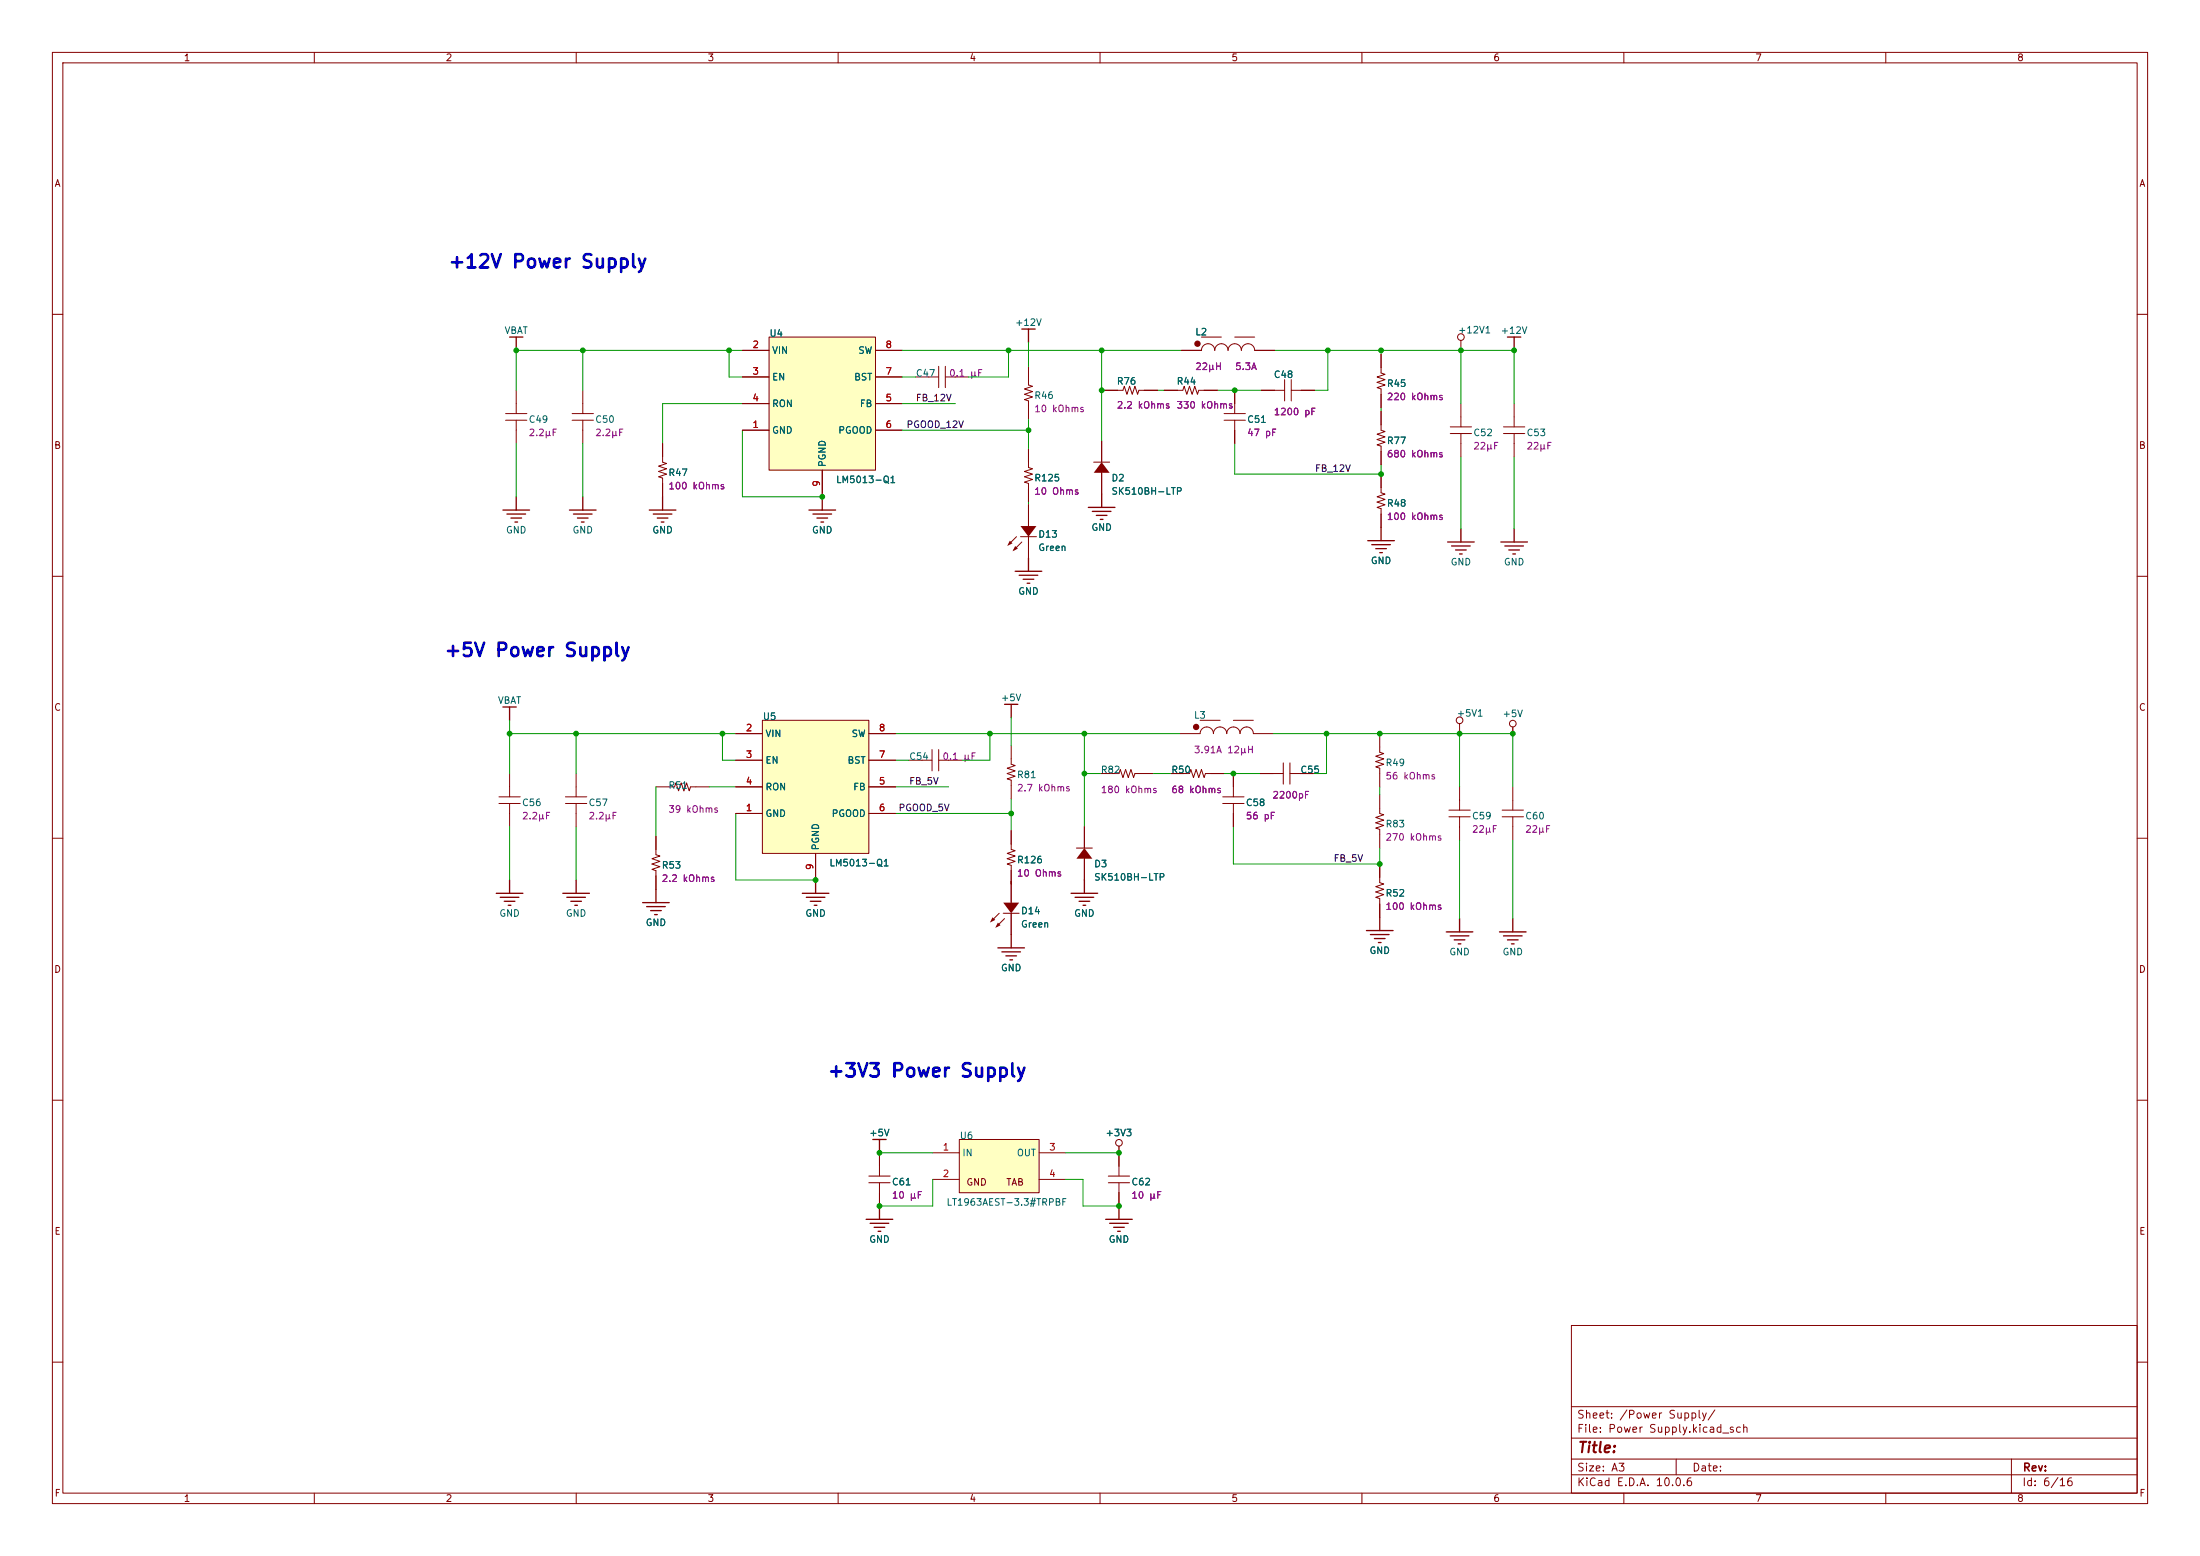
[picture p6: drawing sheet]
<svg xmlns="http://www.w3.org/2000/svg" width="420mm" height="297mm" viewBox="0 0 420 297" stroke-linecap="round" stroke-linejoin="round" font-family="sans-serif">
<g fill="none" stroke="#840000" stroke-width=".19">
<path d="M10 10h400v277h-400zM12 12h396v273h-396zM60 10v2M110 10v2M160 10v2M210 10v2M260 10v2M310 10v2M360 10v2M10 60h2M196.3 69.9v3.6l.8 .2-1.5 .5 1.5 .6-1.5 .5 1.5 .5-1.5 .5 .7 .2v3.6M210.8 74.5h3.6l.2-.8 .5 1.6 .5-1.6 .6 1.6 .5-1.6 .5 1.6 .2-.8h3.6"/>
<path d="M222.2 74.5h3.6l.3-.8 .5 1.6 .5-1.6 .5 1.6 .5-1.6 .5 1.6 .3-.8h3.5M225.6 66.9h3.8a1.27 1.27 0 0 1 1.2-1.3 1.27 1.27 0 0 1 1.3 1.3 1.27 1.27 0 0 1 1.3-1.3 1.27 1.27 0 0 1 1.2 1.3 1.27 1.27 0 0 1 1.3-1.3 1.27 1.27 0 0 1 1.3 1.3 1.27 1.27 0 0 1 1.3-1.3 1.27 1.27 0 0 1 1.2 1.3h3.8M229.4 64.3h3.8M233.7 78.9h4M235.7 64.3h3.8M235.7 74.5v4.4M408 60h2M233.7 80.2h4M235.7 80.2v4.5M10 110h2M408 110h2M229.1 137.5h3.8"/>
<path d="M235.5 137.5h3.8M10 160h2M107.9 153.4h4.1M107.9 152.1h4.1M110 147.7v4.4M110 153.4v4.4M125.2 150.2h3.6l.2-.8 .5 1.6 .5-1.6 .6 1.6 .5-1.6 .5 1.6 .2-.8h3.6M125.2 159.6v3.5l.8 .3-1.5 .5 1.5 .5-1.5 .5 1.5 .5-1.5 .5 .7 .3v3.5M225.3 140h3.8a1.27 1.27 0 0 1 1.3-1.2 1.27 1.27 0 0 1 1.2 1.2 1.27 1.27 0 0 1 1.3-1.2 1.27 1.27 0 0 1 1.3 1.2 1.27 1.27 0 0 1 1.3-1.2 1.27 1.27 0 0 1 1.2 1.2 1.27 1.27 0 0 1 1.3-1.2 1.27 1.27 0 0 1 1.3 1.2h3.8M408 160h2M263.4 164.9v3.6l.8 .2-1.6 .5 1.6 .5-1.6 .6 1.6 .5-1.6 .5 .8 .2v3.6M10 210h2"/>
<path d="M408 210h2M300 253h108v32h-108zM10 260h2M300 278.5h108M300 274.5h108M300 268.5h108M320 278.5v3M384 278.5v6.5M408 260h2M60 285v2M110 285v2M160 285v2"/>
<path d="M210 285v2M260 285v2M300 281.5h108M310 285v2M360 285v2"/>
<circle cx="213.6" cy="218.1" r=".63"/>
</g>
<g fill="none" stroke="#840000" stroke-width=".25">
<path d="M97.3 64.3h2.5M98.6 64.3v2.6M195.1 62.8h2.5M196.3 62.8v2.6M276.4 103.5h5M277.1 104.2h3.6M277.9 105h2M278.6 105.7h.5M278.9 100.9v2.6M286.5 103.5h5.1M287.3 104.2h3.5M288 105h2.1"/>
<path d="M288.8 105.7h.5M289.1 100.9v2.6M96 135h2.6M97.3 135v2.5M260.9 177.6h5M261.6 178.4h3.6M262.4 179.1h2M263.1 179.9h.6M263.4 175.1v2.5M276.1 177.9h5.1M276.9 178.6h3.5M277.6 179.4h2.1"/>
<path d="M278.6 175.3v2.6M286.3 177.9h5M287 178.6h3.6M287.8 179.4h2M288.8 175.3v2.6M278.4 180.2h.5M288.5 180.2h.6M213.6 218.8v1.2"/>
</g>
<g fill="#840000" stroke="#840000" stroke-width=".19">
<circle cx="228.3" cy="138.8" r=".51"/>
<circle cx="228.6" cy="65.6" r=".51"/>
</g>
<path d="M145.5 137.5h20.4v25.4h-20.4z" fill="#ffffc2"/>
<path d="M145.5 137.5h20.4v25.4h-20.4z" fill="none" stroke="#800000" stroke-width=".19"/>
<g fill="none" stroke="#840000" stroke-width=".19">
<path d="M174.8 72h4.4M179.2 69.9v4.1M180.5 72h4.4M180.5 69.9v4.1M95.2 153.4h4.1M95.2 152.1h4.1M97.3 147.7v4.4M97.3 153.4v4.4M140.5 155.3h5M140.5 140h5M140.5 145.1h5M140.5 150.2h5"/>
<path d="M165.9 155.3h5M165.9 140h5M165.9 145.1h5M165.9 150.2h5M233.4 153.4h4.1M233.4 152.1h4.1M235.5 147.7v4.4M235.5 153.4v4.4M240.5 147.7h4.5M245 145.6v4.1M246.3 147.7h4.4M246.3 145.6v4.1"/>
<path d="M155.7 162.9v5.1M190.8 174.3l-1.3 1.3M191.5 174.3h3.1"/>
</g>
<g fill="none" stroke="#840000" stroke-width=".25">
<path d="M94.7 170.5h5.1M95.5 171.3h3.6M96.3 172h2M97 172.8h.5M97.3 168v2.5M107.4 170.5h5.1M108.2 171.3h3.6M109 172h2M109.7 172.8h.5M110 168v2.5M122.7 172.3h5.1M123.4 173.1h3.6"/>
<path d="M124.2 173.8h2M125 174.6h.5M125.2 169.7v2.6M153.2 170.5h5M153.9 171.3h3.6M154.7 172h2M155.4 172.8h.6M155.7 168v2.5M193 178.4v2.5M190.5 180.9h5.1M191.3 181.7h3.5M192 182.4h2.1"/>
<path d="M192.8 183.2h.5M166.6 217.5h2.6M167.9 217.5v2.5"/>
</g>
<path d="M191.5 172.3h3.1l-1.6 2z" fill="#840000"/>
<path d="M191.8 175.3l-1.6 1.6" fill="none" stroke="#840000" stroke-width=".19"/>
<g fill="#840000">
<path d="M189.5 175.1l.5 .5-1 .5z"/>
<path d="M190.5 176.1l.5 .5-1 .5z"/>
</g>
<g fill="none" stroke="#840000" stroke-width=".19">
<path d="M278.6 138.1v1.9M223.5 147.7h3.6l.2-.8 .5 1.5 .5-1.5 .6 1.5 .5-1.5 .5 1.5 .2-.7h3.6M263.4 140v3.6l.8 .2-1.6 .5 1.6 .6-1.6 .5 1.6 .5-1.6 .5 .8 .2v3.6M263.4 151.7v3.6l.8 .2-1.6 .5 1.6 .5-1.6 .5 1.6 .6-1.6 .5 .8 .2v3.6M276.6 155.9h4.1M276.6 154.6h4.1M278.6 150.2v4.4M278.6 155.9v4.5M286.8 155.9h4M286.8 154.6h4M288.8 150.2v4.4M288.8 155.9v4.5"/>
<path d="M193 168.2v4.1M193 174.3v4.1"/>
<circle cx="278.6" cy="137.5" r=".63"/>
<circle cx="288.8" cy="138.1" r=".63"/>
</g>
<path d="M288.8 138.8v1.2M165.4 232.7h5M166.1 233.5h3.6M166.9 234.3h2M167.6 235h.5M167.9 230.2v2.5" fill="none" stroke="#840000" stroke-width=".25"/>
<path d="M183.1 217.5h15.3v10.2h-15.3z" fill="#ffffc2"/>
<path d="M183.1 217.5h15.3v10.2h-15.3z" fill="none" stroke="#800000" stroke-width=".19"/>
<g fill="none" stroke="#840000" stroke-width=".19">
<path d="M208.8 88.2h3M173.5 145.1h4.4M177.9 143.1v4M179.2 145.1h4.4M179.2 143.1v4M193 142.3v3.6l.8 .2-1.5 .5 1.5 .5-1.5 .6 1.5 .5-1.5 .5 .7 .2v3.6M165.9 225.8h4M165.9 224.5h4M167.9 220v4.5M167.9 225.8v4.4M178.1 220h5M178.1 225.1h5"/>
<path d="M198.4 220h5.1M198.4 225.1h5.1"/>
</g>
<path d="M191.8 134.4h2.5M193 134.4v2.6" fill="none" stroke="#840000" stroke-width=".25"/>
<path d="M210.3 88.2l1.5 2h-3z" fill="#840000"/>
<path d="M196.3 85.7v3.5l.8 .3-1.5 .5 1.5 .5-1.5 .5 1.5 .5-1.5 .5 .7 .3v3.5M210.3 84.2v4M210.3 90.2v4.1M205.5 161.9h3M211.6 225.8h4M211.6 224.5h4M213.6 220v4.5M213.6 225.8v4.4" fill="none" stroke="#840000" stroke-width=".19"/>
<path d="M193.8 109h5.1M194.6 109.8h3.5M195.3 110.6h2.1M196.1 111.3h.5M196.3 106.5v2.5M211.1 232.7h5.1M211.8 233.5h3.6M212.6 234.3h2M213.4 235h.5M213.6 230.2v2.5" fill="none" stroke="#840000" stroke-width=".25"/>
<path d="M207 161.9l1.5 2h-3z" fill="#840000"/>
<path d="M194.1 102.4l-1.3 1.3M194.8 102.4h3.1M193 158.6v3.5l.8 .3-1.5 .5 1.5 .5-1.5 .5 1.5 .5-1.5 .5 .7 .3v3.5M207 157.8v4.1M207 163.9v4.1" fill="none" stroke="#840000" stroke-width=".19"/>
<path d="M207.8 96.9h5.1M208.5 97.6h3.6M209.3 98.4h2M210.1 99.1h.5M210.3 94.3v2.6M204.5 170.5h5M205.2 171.3h3.6M206 172h2M206.8 172.8h.5M207 168v2.5" fill="none" stroke="#840000" stroke-width=".25"/>
<path d="M194.8 100.4h3.1l-1.6 2z" fill="#840000"/>
<path d="M195.1 103.5l-1.6 1.5" fill="none" stroke="#840000" stroke-width=".19"/>
<g fill="#840000">
<path d="M192.8 103.2l.5 .5-1 .5z"/>
<path d="M193.8 104.2l.5 .5-1 .5z"/>
</g>
<g fill="none" stroke="#840000" stroke-width=".19">
<path d="M96.5 78.9h4.1M98.6 74.5v4.4M109.2 78.9h4.1M111.3 74.5v4.4M240.8 74.5h4.4M245.2 72.5v4M246.5 74.5h4.5M246.5 72.5v4M263.7 67.6v3.6l.7 .3-1.5 .5 1.5 .5-1.5 .5 1.5 .5-1.5 .5 .8 .2v3.6M263.7 78.6v3.5l.7 .3-1.5 .5 1.5 .5-1.5 .5 1.5 .5-1.5 .5 .8 .3v3.5M278.9 65v1.9M278.9 77v4.5"/>
<path d="M289.1 77v4.5M96.5 80.2h4.1M98.6 80.2v4.5M109.2 80.2h4.1M111.3 80.2v4.5M126.5 84.7v3.5l.8 .3-1.6 .5 1.6 .5-1.6 .5 1.6 .5-1.6 .5 .8 .3v3.5M196.3 96.3v4.1M276.9 82.8h4M276.9 81.5h4M278.9 82.8v4.4M287 82.8h4.1M287 81.5h4.1"/>
<path d="M289.1 82.8v4.4M196.3 102.4v4.1M210.1 147.7h3.5l.3-.8 .5 1.5 .5-1.5 .5 1.5 .5-1.5 .5 1.5 .3-.7h3.5"/>
<circle cx="278.9" cy="64.3" r=".63"/>
</g>
<g fill="none" stroke="#840000" stroke-width=".25">
<path d="M287.8 64.3h2.5M289.1 64.3v2.6M96 97.4h5.1M96.8 98.1h3.5M97.5 98.9h2.1M98.3 99.6h.5M98.6 94.8v2.6M108.7 97.4h5.1M109.5 98.1h3.5M110.2 98.9h2.1M111 99.6h.5M111.3 94.8v2.6"/>
<path d="M124 97.4h5M124.7 98.1h3.6M125.5 98.9h2M126.2 99.6h.5M126.5 94.8v2.6"/>
</g>
<path d="M146.8 64.3h20.3v25.4h-20.3z" fill="#ffffc2"/>
<path d="M146.8 64.3h20.3v25.4h-20.3z" fill="none" stroke="#800000" stroke-width=".19"/>
<g fill="none" stroke="#840000" stroke-width=".19">
<path d="M141.7 66.9h5.1M141.7 72h5.1M141.7 77h5.1M167.1 66.9h5.1M167.1 72h5.1M167.1 77h5.1M210.8 74.5h2.6M218.4 74.5h2.6M222.2 74.5h2.6M225.6 66.9h3.8M229.9 74.5h2.5M235.7 74.5v2.5"/>
<path d="M239.5 66.9h3.8M240.8 74.5h2.5M248.4 74.5h2.6M263.7 67.6v2.6M263.7 75.3v2.5M263.7 78.6v2.5M126.5 84.7v2.5M126.5 92.3v2.5M141.7 82.1h5.1M157 89.7v5.1M167.1 82.1h5.1M196.3 85.7v2.5"/>
<path d="M196.3 93.3v2.5M196.3 96.3v4.1M210.3 84.2v4M210.3 90.2v4.1M235.7 82.1v2.6M263.7 90.5v3.6l.7 .2-1.5 .5 1.5 .5-1.5 .5 1.5 .5-1.5 .6 .8 .2v3.6M263.7 86.2v2.5M196.3 102.4v4.1M125.2 159.6v2.5M140.5 155.3h5M140.5 140h5M140.5 145.1h5"/>
<path d="M140.5 150.2h5M165.9 155.3h5M165.9 140h5M165.9 145.1h5M165.9 150.2h5M193 158.6v2.5M207 157.8v4.1M223.5 147.7h2.6M231.1 147.7h2.6M235.5 147.7v2.5M235.5 155.3v2.5M240.5 147.7h2.6"/>
<path d="M248.2 147.7h2.5M125.2 167.2v2.5M155.7 162.9v5.1M193 166.2v6.1M193 174.3v4.1M207 163.9v4.1M263.4 164.9v2.6M263.4 172.5v2.6M167.9 220v2.6M167.9 227.7v2.5M213.6 220v2.6M213.6 227.7v2.5"/>
</g>
<path d="M154.4 97.4h5.1M155.2 98.1h3.5M156 98.9h2M156.7 99.6h.5M157 94.8v2.6M261.1 103.2h5.1M261.9 104h3.5M262.6 104.7h2.1M263.4 105.5h.5M263.7 100.7v2.5" fill="none" stroke="#840000" stroke-width=".25"/>
<g fill="none" stroke="#009600" stroke-width=".19">
<path d="M111.3 66.9v7.6M139.2 66.9v5.1h2.5M141.7 66.9h-43.1v7.6M141.7 77h-15.2v7.7M172.2 72h2.6M172.2 66.9h53.4M172.2 77h10.2M192.5 66.9v5.1h-7.6M196.3 65.4v4.5M210.3 66.9v17.3M210.3 74.5h.5M221 74.5h1.2"/>
<path d="M232.4 74.5h8.4M243.3 66.9h45.8v10.1M253.5 66.9v7.6h-2.5M263.7 66.9v.7M263.7 77.8v.8M278.9 66.9v10.1M98.6 84.7v10.1M111.3 84.7v10.1M141.7 82.1v12.7h15.3M172.2 82.1h24.1M196.3 80.1v5.6M196.3 95.8v.5"/>
<path d="M235.7 84.7v5.8h28v-1.8M278.9 87.2v13.7M289.1 87.2v13.7M97.3 137.5v10.2M193 137v5.3M97.3 140h43.2M97.3 157.8v10.2M110 140v7.7M110 157.8v10.2M125.2 150.2v9.4M135.4 150.2h5.1M137.9 140v5.1h2.6"/>
<path d="M140.5 155.3v12.7h15.2M170.9 140h54.4M170.9 150.2h10.2M170.9 145.1h2.6M170.9 155.3h22.1M189 140v5.1h-5.4M193 152.5v6.1M207 147.7h3.1M207 140v17.8M220.2 147.7h3.3M233.7 147.7h6.8M235.5 157.8v7.1h27.9v-3"/>
<path d="M243.1 140h45.7v10.2M253.2 140v7.7h-2.5M263.4 150.2v1.5M278.6 140v10.2M193 168.2v.5M278.6 160.4v14.9M288.8 160.4v14.9M167.9 220h10.2M178.1 225.1v5.1h-10.2M203.5 220h10.1M203.5 225.1h3.3v5.1h6.8"/>
</g>
<g fill="#009600" stroke="#009600" stroke-width=".19">
<circle cx="210.3" cy="66.9" r=".46"/>
<circle cx="210.3" cy="74.5" r=".46"/>
<circle cx="192.5" cy="66.9" r=".46"/>
<circle cx="196.3" cy="82.1" r=".46"/>
<circle cx="235.7" cy="74.5" r=".46"/>
<circle cx="155.7" cy="168" r=".46"/>
<circle cx="167.9" cy="220" r=".46"/>
<circle cx="235.5" cy="147.7" r=".46"/>
<circle cx="167.9" cy="230.2" r=".46"/>
<circle cx="213.6" cy="220" r=".46"/>
<circle cx="213.6" cy="230.2" r=".46"/>
<circle cx="207" cy="147.7" r=".46"/>
<circle cx="207" cy="140" r=".46"/>
<circle cx="139.2" cy="66.9" r=".46"/>
<circle cx="98.6" cy="66.9" r=".46"/>
<circle cx="111.3" cy="66.9" r=".46"/>
<circle cx="263.4" cy="140" r=".46"/>
<circle cx="253.2" cy="140" r=".46"/>
<circle cx="263.4" cy="164.9" r=".46"/>
<circle cx="288.8" cy="140" r=".46"/>
<circle cx="278.6" cy="140" r=".46"/>
<circle cx="193" cy="155.3" r=".46"/>
<circle cx="189" cy="140" r=".46"/>
<circle cx="263.7" cy="66.9" r=".46"/>
<circle cx="278.9" cy="66.9" r=".46"/>
<circle cx="289.1" cy="66.9" r=".46"/>
<circle cx="253.5" cy="66.9" r=".46"/>
<circle cx="263.7" cy="90.5" r=".46"/>
<circle cx="157" cy="94.8" r=".46"/>
<circle cx="137.9" cy="140" r=".46"/>
<circle cx="97.3" cy="140" r=".46"/>
<circle cx="110" cy="140" r=".46"/>
</g>
<g font-size="2.5" fill="#0000c2">
<text x="85.4" y="51.8">+12V Power Supply</text>
<text x="84.7" y="126">+5V Power Supply</text>
<text x="157.8" y="206.3">+3V3 Power Supply</text>
</g>
<text font-size="2" fill="#840000" x="301" y="277.8">Title:</text>
<g font-size="1.5" fill="#840000">
<text x="300.9" y="273.8">File: Power Supply.kicad_sch</text>
<text x="300.9" y="271.1">Sheet: /Power Supply/</text>
<text x="300.9" y="281.2">Size: A3</text>
<text x="322.9" y="281.2">Date:</text>
<text x="386" y="281.2">Rev:</text>
<text x="300.9" y="284">KiCad E.D.A. 10.0.6</text>
<text x="385.9" y="284">Id: 6/16</text>
</g>
<g font-size="1.3" fill="#840000">
<text x="35" y="12">1</text>
<text x="85" y="12">2</text>
<text x="135" y="12">3</text>
<text x="185" y="12">4</text>
<text x="235" y="12">5</text>
<text x="285" y="12">6</text>
<text x="335" y="12">7</text>
<text x="385" y="12">8</text>
<text x="10.3" y="36">A</text>
<text x="408.3" y="36">A</text>
<text x="10.2" y="86">B</text>
<text x="408.2" y="86">B</text>
<text x="10.2" y="136">C</text>
<text x="408.2" y="136">C</text>
<text x="10.2" y="186">D</text>
<text x="408.2" y="186">D</text>
<text x="184.4" y="226.6">GND</text>
<text x="192" y="226.6">TAB</text>
<text x="10.3" y="236">E</text>
<text x="408.3" y="236">E</text>
<text x="10.3" y="286">F</text>
<text x="35" y="287">1</text>
<text x="85" y="287">2</text>
<text x="135" y="287">3</text>
<text x="185" y="287">4</text>
<text x="235" y="287">5</text>
<text x="285" y="287">6</text>
<text x="335" y="287">7</text>
<text x="385" y="287">8</text>
<text x="408.3" y="286">F</text>
</g>
<g font-size="1.3" fill="#006464">
<text x="96.2" y="64">VBAT</text>
<text x="146.8" y="64.6">U4</text>
<text x="193.7" y="62.5">+12V</text>
<text x="228.1" y="64.3">L2</text>
<text x="278.2" y="63.9">+12V1</text>
<text x="286.4" y="64">+12V</text>
<text x="147.3" y="67.8">VIN</text>
<text x="163.7" y="67.8">SW</text>
<text x="147.3" y="72.9">EN</text>
<text x="162.9" y="72.9">BST</text>
<text x="174.7" y="72.2">C47</text>
<text x="197.3" y="76.4">R46</text>
<text x="213.1" y="73.7">R76</text>
<text x="224.5" y="73.7">R44</text>
<text x="243.1" y="72.5">C48</text>
<text x="264.7" y="74.2">R45</text>
<text x="100.8" y="81">C49</text>
<text x="113.5" y="81">C50</text>
<text x="147.3" y="83.1">GND</text>
<text x="147.3" y="78">RON</text>
<text x="159.9" y="83.1">PGOOD</text>
<text x="164" y="78">FB</text>
<text x="238" y="81">C51</text>
<text x="281.2" y="83.6">C52</text>
<text x="291.3" y="83.6">C53</text>
<text x="157.9" y="89.3" transform="rotate(-90 157.9 89.3)">PGND</text>
<text x="264.7" y="85.1">R77</text>
<text x="127.5" y="91.2">R47</text>
<text x="159.5" y="92.5">LM5013-Q1</text>
<text x="197.3" y="92.2">R125</text>
<text x="212.1" y="92.2">D2</text>
<text x="212.1" y="94.7">SK510BH-LTP</text>
<text x="208.2" y="101.6">GND</text>
<text x="264.7" y="97">R48</text>
<text x="96.5" y="102.1">GND</text>
<text x="109.2" y="102.1">GND</text>
<text x="124.4" y="102.1">GND</text>
<text x="154.9" y="102.1">GND</text>
<text x="198.1" y="102.9">D13</text>
<text x="198.1" y="105.5">Green</text>
<text x="261.6" y="108">GND</text>
<text x="194.3" y="113.8">GND</text>
<text x="276.8" y="108.2">GND</text>
<text x="287" y="108.2">GND</text>
<text x="94.9" y="134.6">VBAT</text>
<text x="145.5" y="137.7">U5</text>
<text x="191" y="134.1">+5V</text>
<text x="227.8" y="137.5">L3</text>
<text x="278" y="137.1">+5V1</text>
<text x="286.7" y="137.2">+5V</text>
<text x="146" y="141">VIN</text>
<text x="162.5" y="141">SW</text>
<text x="146" y="146.1">EN</text>
<text x="161.7" y="146.1">BST</text>
<text x="173.5" y="145.3">C54</text>
<text x="194" y="148.8">R81</text>
<text x="210" y="147.9">R82</text>
<text x="223.5" y="147.9">R50</text>
<text x="248.1" y="147.9">C55</text>
<text x="264.4" y="146.5">R49</text>
<text x="99.6" y="154.2">C56</text>
<text x="112.3" y="154.2">C57</text>
<text x="127.5" y="150.9">R51</text>
<text x="146" y="151.2">RON</text>
<text x="162.8" y="151.2">FB</text>
<text x="237.7" y="154.2">C58</text>
<text x="146" y="156.2">GND</text>
<text x="158.7" y="156.2">PGOOD</text>
<text x="264.4" y="158.2">R83</text>
<text x="280.9" y="156.7">C59</text>
<text x="291.1" y="156.7">C60</text>
<text x="126.2" y="166.1">R53</text>
<text x="156.7" y="162.4" transform="rotate(-90 156.7 162.4)">PGND</text>
<text x="158.2" y="165.7">LM5013-Q1</text>
<text x="194" y="165.1">R126</text>
<text x="208.8" y="165.8">D3</text>
<text x="208.8" y="168.4">SK510BH-LTP</text>
<text x="264.4" y="171.4">R52</text>
<text x="95.2" y="175.3">GND</text>
<text x="107.9" y="175.3">GND</text>
<text x="123.2" y="177.1">GND</text>
<text x="153.6" y="175.3">GND</text>
<text x="194.8" y="174.8">D14</text>
<text x="194.8" y="177.4">Green</text>
<text x="204.9" y="175.3">GND</text>
<text x="191" y="185.7">GND</text>
<text x="261.3" y="182.4">GND</text>
<text x="276.6" y="182.6">GND</text>
<text x="286.7" y="182.6">GND</text>
<text x="165.8" y="217.2">+5V</text>
<text x="183.1" y="217.7">U6</text>
<text x="183.6" y="221">IN</text>
<text x="194" y="221">OUT</text>
<text x="210.9" y="217.2">+3V3</text>
<text x="170.2" y="226.6">C61</text>
<text x="215.9" y="226.6">C62</text>
<text x="180.6" y="230.4">LT1963AEST-3.3#TRPBF</text>
<text x="165.8" y="237.5">GND</text>
<text x="211.6" y="237.5">GND</text>
</g>
<g font-size="1.3" fill="#a90000">
<text x="143.5" y="66.7">2</text>
<text x="143.5" y="71.8">3</text>
<text x="168.9" y="71.8">7</text>
<text x="168.9" y="66.7">8</text>
<text x="143.5" y="76.9">4</text>
<text x="168.9" y="76.9">5</text>
<text x="143.5" y="82">1</text>
<text x="168.9" y="82">6</text>
<text x="156.8" y="93" transform="rotate(-90 156.8 93)">9</text>
<text x="142.3" y="139.9">2</text>
<text x="167.7" y="139.9">8</text>
<text x="142.3" y="145">3</text>
<text x="167.7" y="145">7</text>
<text x="142.3" y="155.1">1</text>
<text x="142.3" y="150.1">4</text>
<text x="167.7" y="150.1">5</text>
<text x="167.7" y="155.1">6</text>
<text x="155.6" y="166.2" transform="rotate(-90 155.6 166.2)">9</text>
<text x="179.9" y="219.9">1</text>
<text x="200.2" y="219.9">3</text>
<text x="179.9" y="225">2</text>
<text x="200.2" y="225">4</text>
</g>
<g font-size="1.3" fill="#840084">
<text x="228.1" y="70.9">22µH</text>
<text x="235.7" y="70.9">5.3A</text>
<text x="181.1" y="72.2">0.1 µF</text>
<text x="264.7" y="76.7">220 kOhms</text>
<text x="100.8" y="83.6">2.2µF</text>
<text x="113.5" y="83.6">2.2µF</text>
<text x="197.3" y="79">10 kOhms</text>
<text x="213.1" y="78.3">2.2 kOhms</text>
<text x="224.5" y="78.3">330 kOhms</text>
<text x="238" y="83.6">47 pF</text>
<text x="243.1" y="79.6">1200 pF</text>
<text x="264.7" y="87.6">680 kOhms</text>
<text x="281.2" y="86.1">22µF</text>
<text x="291.3" y="86.1">22µF</text>
<text x="127.5" y="93.7">100 kOhms</text>
<text x="197.3" y="94.7">10 Ohms</text>
<text x="264.7" y="99.6">100 kOhms</text>
<text x="179.8" y="145.3">0.1 µF</text>
<text x="227.8" y="144.1">3.91A 12µH</text>
<text x="264.4" y="149.1">56 kOhms</text>
<text x="127.5" y="155.4">39 kOhms</text>
<text x="194" y="151.4">2.7 kOhms</text>
<text x="210" y="151.7">180 kOhms</text>
<text x="223.5" y="151.7">68 kOhms</text>
<text x="242.8" y="152.7">2200pF</text>
<text x="99.6" y="156.7">2.2µF</text>
<text x="112.3" y="156.7">2.2µF</text>
<text x="237.7" y="156.7">56 pF</text>
<text x="264.4" y="160.8">270 kOhms</text>
<text x="280.9" y="159.2">22µF</text>
<text x="291.1" y="159.2">22µF</text>
<text x="194" y="167.6">10 Ohms</text>
<text x="126.2" y="168.6">2.2 kOhms</text>
<text x="264.4" y="174">100 kOhms</text>
<text x="170.2" y="229.1">10 µF</text>
<text x="215.9" y="229.1">10 µF</text>
</g>
<g font-size="1.3" fill="#0f0f0f">
<text x="174.7" y="76.9">FB_12V</text>
<text x="172.9" y="82">PGOOD_12V</text>
<text x="250.9" y="90.4">FB_12V</text>
<text x="171.4" y="155.1">PGOOD_5V</text>
<text x="173.5" y="150.1">FB_5V</text>
<text x="254.5" y="164.8">FB_5V</text>
</g>
</svg>
